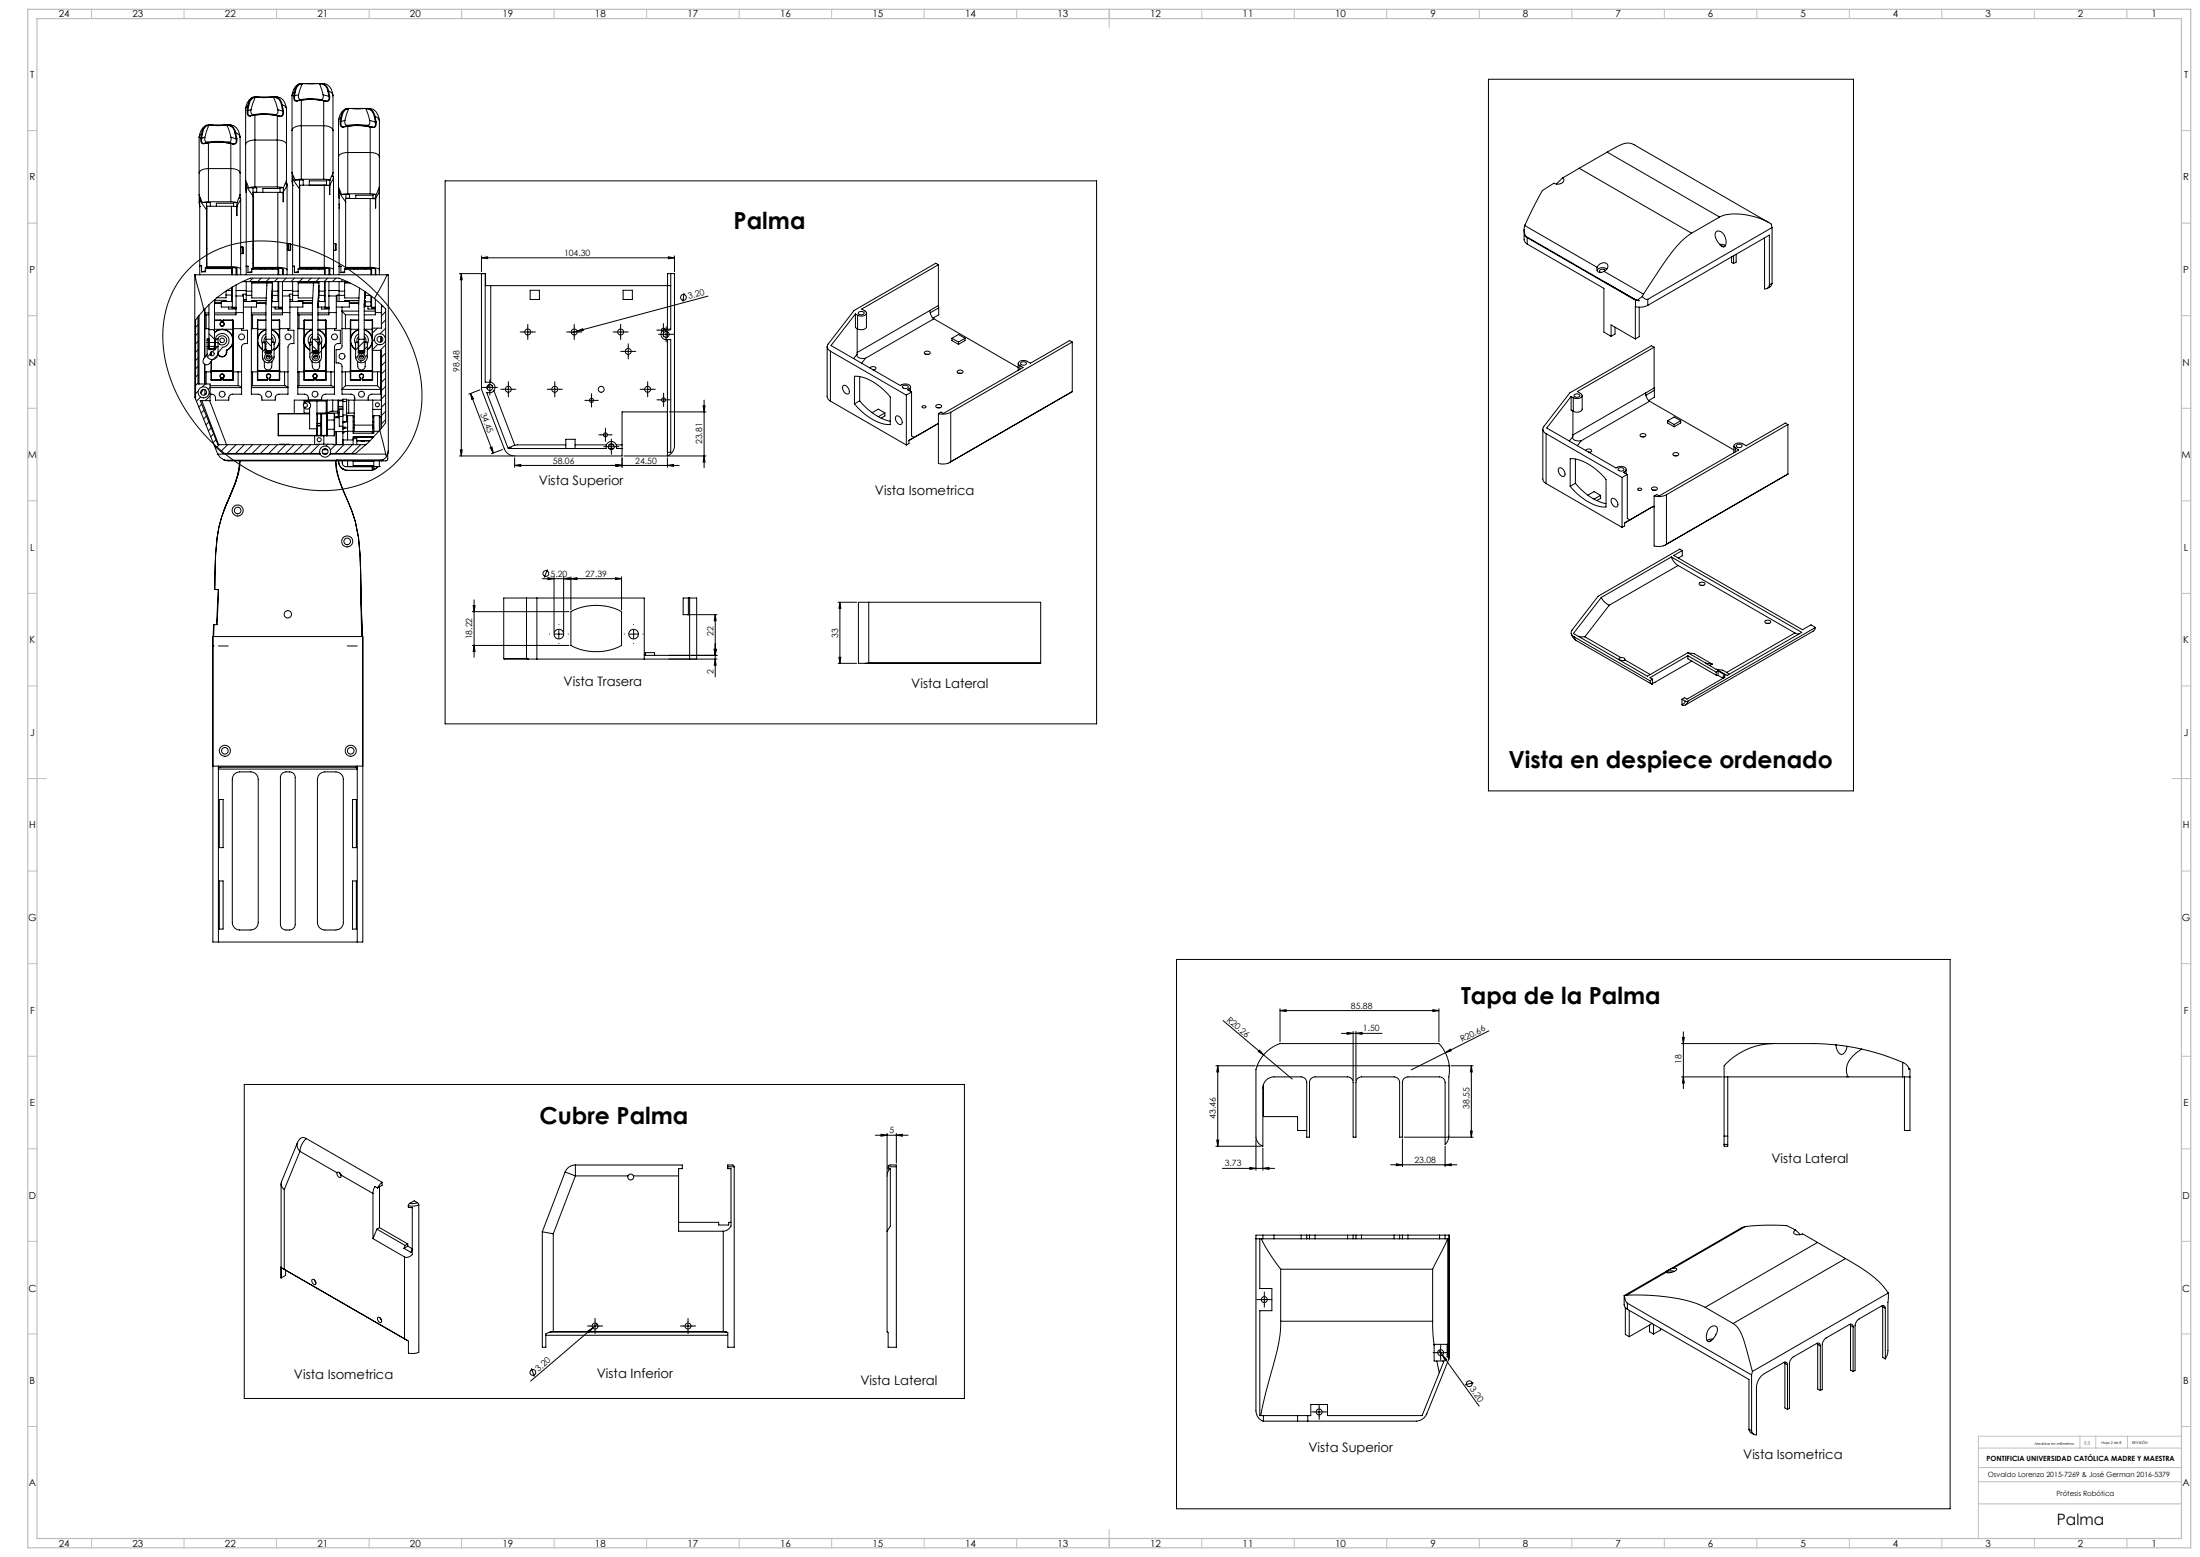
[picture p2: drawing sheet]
<svg xmlns="http://www.w3.org/2000/svg" width="1189mm" height="841mm" viewBox="0 0 1189 841" stroke-linecap="round" stroke-linejoin="round" font-family="sans-serif">
<g fill="none" stroke="#000" stroke-width=".54">
<path d="M133 59v38M134 60v2l1 1M134 60h.1M134 57v3M134 57l-1 2M134 57h.1M134 60v2h1M136 59v2l1 1M136 59l-2 1M137 53a7 7 0 0 0-4 6M137 53a6 6 0 0 0-3 4M138 52h.1"/>
<path d="M138 53l-2 6M138 53h-2l-1 2-1 2M138 52v1M138 52h10M148 52h.1M148 52v1M148 52l2 1M148 53l2 6M148 53h2M150 53l1 1 1 3M150 53l1 1 2 3M150 52v1"/>
<path d="M150 52a7 7 0 0 1 5 7M150 53h.1M150 52l-13 1M150 59v2l-2 1M150 59l3 1M152 57l1 3M153 57v3M153 57l1 1 1 1M153 57h-1M153 60v3h-2M153 60h.1M155 59v38"/>
<path d="M158 52v41M159 52v2l1 1M159 52h.1M159 50v2M159 50l-1 2M159 50h1M159 52v2h2M160 50l-1 2M161 54l-1 1M161 51l1 2 1 1M161 51l-2 1M162 45a7 7 0 0 0-4 7"/>
<path d="M162 45a5 5 0 0 0-3 5M163 54h.1M163 54h5h7M163 54h-2M163 54l-3 1M163 54h4h8M163 54v43M163 45h-1M163 45h.1M163 54l5-1 5 1M163 45l-2 1-1 4M163 45l-2 6"/>
<path d="M163 45h10M164 45h8M173 45l2 6M173 45l2 1M173 45h.1M173 45h2M173 54l3 1M175 51l-1 2-1 1M175 51l3 1M175 46h1l1 3M175 45l1 1 2 3M175 45h.1"/>
<path d="M175 45a7 7 0 0 1 5 7M175 45v1M175 54v43M175 54l1 1M175 54h.1M176 55h.1M177 49l1 3M178 49v3M178 49l1 1 1 2M178 49h-1M178 52v2l-2 1M178 52a2 2 0 0 1-1 3h-1"/>
<path d="M178 52h.1M180 52v41M187 59a7 7 0 0 0-4 6M187 59a6 6 0 0 0-3 4M188 59h.1M188 59h-1l-2 2v3M188 59l-2 6M188 59h10M188 59h-1M189 59h9M198 59l2 6M198 59h2"/>
<path d="M198 59h.1M200 59l1 1 1 3M200 59l1 1 2 3M200 59h.1M200 59a7 7 0 0 1 5 6M804 43h198v384h-198zM108 74v31M109 75v2l1 1M109 75h.1M109 72v3M109 72l-1 2M109 72h.1"/>
<path d="M109 75v2h1M110 77v1M111 74v2l1 1M111 74l-2 1M112 68a7 7 0 0 0-4 6M112 68a6 6 0 0 0-3 4M112 77h11M112 77h-2M113 77h.1M113 77a30 30 0 0 1 12 0M113 77h-3M113 77l-3 1"/>
<path d="M113 77h4l8 1M113 77v32M113 67v1M113 68l-2 6M113 68h-2l-1 2-1 2M113 68h.1M113 67l5 1 5-1M123 67l-11 1M123 68l2 6M123 68h2M123 67v1M123 67l2 1"/>
<path d="M123 67h2M123 77l3 1M125 68l1 1 1 3M125 67v1M125 67a7 7 0 0 1 5 7M125 68h.1M125 78v31M125 78h1M125 77v1M125 77l1 1M125 74v2l-2 1M125 74l3 1"/>
<path d="M126 78h.1M127 72l1 3M127 72l2 1 1 1M127 72h.1M128 75v2l-1 1h-1M128 75a2 2 0 0 1-2 3M128 75h.1M130 74v31M133 78a4 4 0 0 1 5-2h12a4 4 0 0 1 5 2M135 62v1M137 62l6-1 5 1M137 62h-2"/>
<path d="M138 62h.1M138 62h5h7M138 62h-3M138 62l-3 1M138 62h8l4 1M138 62v39M148 62l3 1M150 63v38M150 63h1M150 62v1M150 62l1 1M151 63h.1"/>
<path d="M153 60l-1 2-1 1M158 70a4 4 0 0 1 5-2h12a4 4 0 0 1 5 2M183 65v36M184 66v2l2 1M184 66h.1M184 63v3M184 63l-1 2M184 63l1 1M184 66v2h2M185 64l-1 2M186 68v1M186 65l1 2 1 1"/>
<path d="M186 65l-2 1M188 68h.1M188 68a30 30 0 0 1 12 0M188 68h-2M188 68l-2 1M188 68h4l8 1M188 68v37M188 68h10M198 68l3 1M200 65v2l-2 1M200 65l3 1M200 69v36"/>
<path d="M200 69h1M200 68v1M200 68l1 1M201 69h.1M202 63l1 3M203 63v3M203 63l1 1 1 1M203 63h-1M203 66l-1 2-1 1M203 66a2 2 0 0 1-1 3h-1M203 66h.1M205 65v36"/>
<path d="M108 93a5 5 0 0 1 5-2h12a5 5 0 0 1 5 2M133 97l1 4M133 97v7M133 100l4 6M133 100v48M133 99v1M154 99h1v1M155 97l-2 4M155 97v2M155 100l-2 3M155 100v48M158 93l1 4"/>
<path d="M158 93v7M158 96l4 6M158 96v52M159 95h-1v1M159 97h5v3M162 97v5M163 97h-4M163 97h12M175 97h3M176 98h-9v2M178 97v3M178 100v5"/>
<path d="M178 97h-2v3h-14M179 95h1v1M180 93l-2 4M180 93v2M180 96l-2 4M180 96v52M183 85a5 5 0 0 1 5-3h12a4 4 0 0 1 5 3M241 98h352v293h-352zM845 96a3 3 0 0 1-2 4 3 3 0 0 1-3-1l-6 4-10 19M845 96l-4 3M853 91l-8 5M853 91l61 35"/>
<path d="M869 82a21 21 0 0 1 13-5l74 43M869 82l60 35M869 82l-16 9M108 105l1 4M108 105v7M108 108l4 5M108 112h.1M108 108v40M108 107v1M109 109h5v2M112 109v4M112 113v32"/>
<path d="M112 112h.1M112 113h.1M113 109h-4M113 109h12M125 109h3M125 111h-13v34h15h1v3M125 111l3 1M125 111v33M126 110h-9v1M127 112h1M128 112h.1M128 109v2"/>
<path d="M128 111v5M128 109h-2v2M129 107h1v1M130 105l-2 4M130 105v2M130 108l-2 3M130 108v40M133 104h.1M134 101h5v3M137 101v5M137 106v39M137 105h.1"/>
<path d="M137 104h2M138 101h-4M138 101h12M150 101h3M150 104h3M150 104h-13v41h15h1v3M150 104v40M151 102h-9v2M151 104h2M153 104h.1M153 101v2M153 103v6v-5"/>
<path d="M153 101h-2v3M158 100h.1M162 102v43M162 101h.1M162 100v45h16v3M177 100h1M178 105h.1M178 100h-3v44M183 101l2 4M183 101v6M183 103l4 6M183 110v2"/>
<path d="M183 103v7M183 112v36M184 103h-1M185 105h4v2M187 105v2M187 107h2M188 105h-3M188 105h12M200 107l3 1M200 105h3M200 107h-13v37h13M200 107v37"/>
<path d="M202 107h1M202 105h-10v2M203 112h.1M203 105v2M203 107v5M203 105h-1v2M204 103h1M205 103l-2 4M205 103h.1M205 101l-2 4M205 101v2M205 103v45"/>
<path d="M929 117a32 32 0 0 1 28 4l1 2M929 117l-15 9M112 134h.1M112 136h.1M130 137h.1M130 133h.1M130 133v4M130 137h1M130 133h1M131 133v4M137 132h.1M137 134h.1"/>
<path d="M155 132h1M155 134h1M156 132v3M156 135h1M156 132h1M157 132v3M162 132h.1M162 134h.1M180 135h.1M180 132h.1M180 132v3M180 135h1"/>
<path d="M180 132h1M181 132v3M260 139h4v1zM260 138v9M260 139h105M361 139h4l-4 1zM365 138v9M824 124v6l1 2M824 122v2v4M824 122l39 22M824 127l1 1M824 127h.1"/>
<path d="M824 127v1M824 128l60 34M825 128l59 34M825 132l42 24v23l4 3M825 128v4M914 126a65 65 0 0 0-18 21l-8 12M928 125a4 4 0 0 1 5 5v2a1.7 1.7 0 0 1-2 1 1.7 1.7 0 0 1-2-1 6 6 0 0 1-1-7zM929 132l3 1M930 133h1M936 139v3h1M937 138v4M938 137v5h-1"/>
<path d="M953 129l1 27a2.3 2.3 0 0 0 2-2M958 123l-67 39M958 123v30M102 146a58 58 0 0 1 56-14 92 92 0 0 1 70 73 51 51 0 0 1-52 60 92 92 0 0 1-87-75 53 53 0 0 1 13-44zM105 148l5 19M105 148v67l1 1M105 148h104M108 143h1v4M108 144h1M111 146l-2 1M111 145h14v3M112 145h-1v2h-2"/>
<path d="M112 142h.1M112 144h13M116 145h.1M116 145h2M118 145h.1M122 159h3M122 145h.1M122 157v4h-5M125 144a6 6 0 0 1 5 1M125 155v8M125 160h1M126 145v3"/>
<path d="M126 155v12h2M126 157h-3M128 145v3M128 154v16h-12M128 157h5M128 160h4v18h-6M131 152h57M133 159h-2v1M133 152v5M133 157h3M133 144h1M133 160h3"/>
<path d="M133 157v6M134 144v3M136 152v5M136 147h-2M136 153h11v8M136 145h14v3M136 157v4h8M137 150l-2 2M137 145h-1v2h-2M137 142h.1M137 144h13M141 145h.1"/>
<path d="M141 150l-2 2M142 145h-1M142 145h1M144 153v36M146 150l-2 2M147 158h.1M147 158v-1v9M147 154v37h-4v-6h-1v8a3 3 0 0 0 3 3 3 3 0 0 0 3-3M147 152v5h3M147 145h.1M147 160h3M150 144l4 1 1 1"/>
<path d="M150 150l-2 2M150 152v5M150 157v6M150 157h1M150 160h1M151 145v3M151 152v15h2M153 157h5M153 152v18h-6M153 160h4v18h-6M153 145v3M155 150l-2 2"/>
<path d="M158 159h-2v1M158 152v5M158 157h3M158 144h1v3M158 157v6M158 144h1M158 160h3M159 150l-2 2M161 152v5M161 147h-2M161 157v4h8M161 145h14v3"/>
<path d="M161 153h11M162 145h-1v2h-2M162 142h.1M162 144h13M164 150l-2 2M166 145h.1M167 145h-1M168 145h.1M168 150l-2 2M169 153v38h3v-6h2v8a3 3 0 0 1-3 3 3 3 0 0 1-4-3v-8h2M172 158h.1M172 157v9"/>
<path d="M172 152v5M172 154v35M172 145h.1M172 157v4M172 157h3M172 160h3M173 150l-2 2M175 144l4 1 1 1M175 152v5M175 157v6M175 157h1M175 160h1"/>
<path d="M176 145v3M176 152v15h2M177 150l-2 2M178 160h4v18h-6M178 145v3M178 152v18h-6M178 157h5M182 150l-2 2M183 152v5M183 157h3M183 144h1M183 160h3"/>
<path d="M183 159h-1v4M183 157v6M184 147h2v-2h16h1v3M184 144v3M185 151l-1 1M186 152v5M186 147h-2M186 145h14v3M186 153h3M186 157v4h8M187 144v1M191 145h.1"/>
<path d="M192 145h-1M193 145h.1M194 156v33M197 159v-2v9M197 158v3M197 160h3M197 145h.1M200 144a6 6 0 0 1 5 2M200 160v3M201 145v3M203 145v3M209 148l-7 13"/>
<path d="M209 148h1v95M248 148h14M249 148v98M249 148l1 3h-1zM260 148v62l13 32a6 6 0 0 0 5 4h58v-24h25M262 148v58h3a2.8 2.8 0 0 1 3 3 2.8 2.8 0 0 1-3 3h-2l12 30h53a2.9 2.9 0 0 1 2-4 2.9 2.9 0 0 1 3 4h3M262 154h.1M262 148v6M262 154h3M265 154h98M265 154v53M287 157h5v5h-5z"/>
<path d="M337 157h5v5h-5zM363 148v30h-3a2.8 2.8 0 0 0-3 3 2.8 2.8 0 0 0 3 2h3v61h-2M363 148h2v93a6 6 0 0 1-4 5v-63M363 148h-2v30M370 158l-1 5M383 160l-71 19M507 143l-1-1-44 26-14 18a2.4 2.4 0 0 0 1 4M507 143l-41 24 1 1a1.6 1.6 0 0 1 1 2 1.6 1.6 0 0 1-2 1l-3-1M507 143v22M863 144a3 3 0 0 1 3-2 3 3 0 0 1 3 1v2l-2 2M863 144a2.2 2.2 0 0 0 1 3 2.2 2.2 0 0 0 3 0M867 147l21 12"/>
<path d="M867 152h.1M868 146l-2-1a1 1 0 0 0-1 1 1 1 0 0 0 0 1M868 145h-3l-2 1M888 159v1M956 154v-27l-65 38M958 153l-1 1-2 2M958 153l-2 1M107 180l-1 1M107 175l-1 2M107 171v36h7v9h-5M108 170v37M110 167l-4 6v43"/>
<path d="M111 167v26M111 170h.1M111 178h.1M111 169v1M111 167v2M111 170v23M111 169h2M111 170h2M111 178h2M111 170v8M113 165v24h3v-2M113 178h3"/>
<path d="M115 178l1 1M116 179a6 6 0 0 1 9 1 6 6 0 0 1-2 9M116 178h10M116 173h4M116 180a6 6 0 0 1 9 1 6 6 0 0 1-3 8M116 165v-3v23M116 169h12M116 164h4M116 163h4M116 162h6v1M120 174a1 1 0 0 0-1 1 1 1 0 0 0 1 1 1.1 1.1 0 0 0 1-2M120 174a1.2 1.2 0 0 0-1 2 1.2 1.2 0 0 0 2 0 1.2 1.2 0 0 0 0-2"/>
<path d="M120 174h1M120 173v1M121 173h.1M121 174h.1M121 173v1M121 173h5M121 162v1M124 166v1h4M126 163h-6v3h6M126 166h.1M126 166h2M126 173v9"/>
<path d="M126 173h.1M128 169h4M131 178h3v8h-3v1v26h-6a2.4 2.4 0 0 0-1 3h-8a2.4 2.4 0 0 0-2-3M132 163h7v3h-7M132 162h1M132 162v1M136 170h.1M136 178h.1M136 169v1M136 166v3M136 170v38M136 169h8"/>
<path d="M136 170h8M136 178h3M136 170v8M137 162v1M139 163h5M139 164h5M139 173h.1M139 173v9M139 173h5M144 178a6 6 0 0 0-5 5 6 6 0 0 0 3 6M144 178h-5M144 162h-8v1"/>
<path d="M147 178a6 6 0 0 1 4 5 6 6 0 0 1-3 6M147 178h4M147 166h4M147 173h4M147 169h6M147 163h4M147 162v1M149 166v1h4M151 166h.1M151 166h2M151 173v9M151 173h.1"/>
<path d="M153 169h4M156 178h3v8a2.4 2.4 0 0 0-3 1v26h-6a2.4 2.4 0 0 0-1 3h-7a2.4 2.4 0 0 0-2-3h-4v-4M157 163h7v3h-7M157 162h1M161 170h1M161 178h1M161 169v1M161 166v3M161 170v38M161 169h8M162 170h7M162 178h2"/>
<path d="M162 170v8M162 162v1M164 163h5M164 164h5M164 173h.1M164 173v9M164 173h5M169 178a6 6 0 0 0-5 5 6 6 0 0 0 3 6M169 178h-5M169 162h-8v1M172 178a6 6 0 0 1 4 5 6 6 0 0 1-2 6M172 178h4"/>
<path d="M172 178a6 6 0 0 1 4 5 6 6 0 0 1-2 5M172 166h4M172 173h4M172 169h6M172 163h4M172 162v1M174 166v1h4M176 166h.1M176 166h2M176 173v9M176 173h.1M178 169h4"/>
<path d="M181 178h3v8h-2l-1 1v26h-6a2.4 2.4 0 0 0-1 3M182 163h7v3h-7M185 178h2M185 166v21a2.4 2.4 0 0 1-3 2v7a2.4 2.4 0 0 1 3 2v15h5a2.4 2.4 0 0 1 2 3M187 170v8M187 170h7M187 178h2M187 162v1M189 163h5M189 164h5M189 173h1M189 173v9"/>
<path d="M190 173l-1 9M190 173h.1M190 173h-1M190 173h4M194 178a6 6 0 0 0-5 5 6 6 0 0 0 3 6l2-1M194 178h-5M194 168h-9l2 2M194 178a6 6 0 0 0-4 5 6 6 0 0 0 2 6M194 162h-8v1M197 178a6 6 0 0 1 4 5 6 6 0 0 1-2 6M197 164v25M197 178h4"/>
<path d="M197 173h4M197 168h6M197 178a6 6 0 0 1 4 5M197 162v1M197 163v2h3v-2M197 163h3M199 165v2h4M201 166h.1M201 166h2M201 160v7h2M201 178h.1M201 173h.1"/>
<path d="M201 173v27M201 173v4M202 161a67 67 0 0 0-19-11h-48a69 69 0 0 0-25 17M202 161l6 6v61l-3 4M203 162v8h-6M203 169h3M204 177l-3 3M206 165v12h-5M207 165l-1 1M208 177l-3 3M208 168l-2 3M208 173l-2 2"/>
<path d="M283 179h5M285 177v5M308 179h5M310 177v5M312 179l3-1v1zM312 179l-3 1M333 179h5M335 177v5M356 178h5M359 176v5M360 178a1.1 1.1 0 0 0-2-1 1.1 1.1 0 0 0 0 2M360 178v5"/>
<path d="M361 179v3M462 170l-13 17 38 21 2-1a1.8 1.8 0 0 1 2 1 1.8 1.8 0 0 1 1 2h-1M462 170h1M462 170v7l1 1M463 177v13M463 170v8M464 169l1-1a1.2 1.2 0 0 1 2 1 1.2 1.2 0 0 1 0 1 1.2 1.2 0 0 1-2 0 .9 .9 0 0 1-1 0 .9 .9 0 0 1 0-1zM468 169v7a3 3 0 0 1-5 2M503 168v1M503 169l2 3M505 172l-37 22M505 172l45 27"/>
<path d="M507 165v1M507 165l-44 25M507 166l-4 3M507 166v4l-3 2M873 177v3l-2 2M884 162h2h-1M884 162v4M884 166v17M884 162h.1M884 162h1M886 166v16l-2 1M888 160l1 2h2"/>
<path d="M888 160l-3 2M891 165l-4 1h-3M891 162v3M107 193l-1 2M107 198l-1 1M107 184l-1 2M107 189l-1 1M111 197v10M112 187v6a3 3 0 0 0 3 1 3 3 0 0 0 3-3M112 185v2M112 191l-2 3a2 2 0 0 0 0 3 2 2 0 0 0 3-1l2-2M112 185h4"/>
<path d="M112 187h4M113 183l-1 1M113 187l-1 1M113 185h.1M113 180l3 3M113 183h-1v2M114 191l-2 2M114 188v1M114 190v2M114 195v5M115 187l1 1M116 185v2"/>
<path d="M116 185a4 4 0 0 1 3-5 4 4 0 0 1 5 3 4 4 0 0 1-4 5l-2 3M116 187v1h-3M116 189l-1 1M116 185h2M116 187h2M116 185v-2h2v2M117 183l-1 1M118 183a2.5 2.5 0 0 1 3-1 2.5 2.5 0 0 1 1 4 2.5 2.5 0 0 1-4-1M118 187l-2 1M118 192l-3 2M118 185v2M118 187v4"/>
<path d="M122 189h1M122 190h1M122 190a2.3 2.3 0 0 1-2 3 2.3 2.3 0 0 1-2-2M122 189v1M123 190a2.5 2.5 0 0 1-2 3 2.5 2.5 0 0 1-3-2M123 189v1M126 182v3M126 185v15M139 182v3M139 185v15M143 195v3a2 2 0 0 0 2 2 2 2 0 0 0 2-2v-3M143 193l-1 1"/>
<path d="M143 189l-1 1M143 185l1 1M144 189h.1M144 184l3 3M144 189v1M144 190h3M144 182l-1 1v2M144 180l-1 1a4 4 0 0 0-1 5v-1M144 189h3M144 183h3M144 190h.1M144 193h2"/>
<path d="M144 192h2M146 191h-1M147 182v1v2M147 180v1a4 4 0 0 1 1 5M147 185h1v8M147 185h.1M148 188l-1 2h-3M148 193l-3 3M151 182v3M151 185v15M164 182v3M164 185v15"/>
<path d="M169 185l-2 2M169 187l2 2M169 182l-1 1v2M169 180a4 4 0 0 0-2 6M169 189h3M169 183h3M169 190h3M169 194l-1 1M170 183l2 2M172 192l-2 1M172 189v1M172 190h-3"/>
<path d="M172 182l1 2v1M172 180v1a4 4 0 0 1 2 4M172 190h-3l-2 1M172 190h.1M172 185v1M173 195v3a2 2 0 0 1-2 2 2 2 0 0 1-2-2v-3M173 194l-1 2M174 185l-2 1M174 189l-2 2M176 182v3M176 185v15M189 182v3"/>
<path d="M189 185l1 15M189 185v15M192 185h2v6h3v-6h2v8a3 3 0 0 1-4 3 3 3 0 0 1-3-3zM193 195v3a2 2 0 0 0 2 2 2 2 0 0 0 2-2v-3M193 192l-1 1M194 186h.1M194 189v1M194 190h3M194 182l-1 1v2M194 180l-1 1a4 4 0 0 0-1 5M194 189h3M194 183h3"/>
<path d="M194 190h.1M194 193h2M194 192h2M195 191h.1M195 195l-1 1M197 189v1M197 182l1 1v2M197 180l1 1a4 4 0 0 1 1 5M197 190h.1M197 184l-3 3M197 189h-1M197 186h.1"/>
<path d="M199 187l-2 2M199 192l-2 1M201 182h.1M201 185h.1M201 185l-1 2-1 2M201 189h5v42M201 189v11M202 183l-1 1M204 186l-3 3M206 189v24h-5a2.4 2.4 0 0 0-2 3M206 182v3M206 189v27"/>
<path d="M208 182h.1M208 186l-3 3M208 191l-2 2M208 195l-2 3M208 200l-2 2M337 190h5M340 187v5M358 181h5M447 187v27l2 3M449 190v27M449 190l41 23M463 191a3 3 0 0 0 4 3h1"/>
<path d="M463 191l-2 3M463 190v1M468 194l-2 2M470 199l2-1a1.1 1.1 0 0 1 1 1 1.1 1.1 0 0 1-1 1M472 200h1M500 190h1a1.1 1.1 0 0 1 2 0 1.4 1.4 0 0 1-2 2 1.1 1.1 0 0 1-1-1 1.1 1.1 0 0 1 0-1zM500 191h2M514 183v1l4 2M514 183l4 2M514 183l4-2 4 2M518 185v1M522 183v1l-4 2"/>
<path d="M522 183l-4 2M550 196v4M551 197l2 1-43 25h-1h-2M551 197v3M552 196l1-1a1.2 1.2 0 0 1 2 1 1.2 1.2 0 0 1-1 1 1.2 1.2 0 0 1-1 0h-1zM580 185l-2-1-21 12-4-1a1.7 1.7 0 0 0-2 0 1.7 1.7 0 0 0 0 2M580 185l-66 38M580 185v26M871 182v-6l13 7M894 188l-1-1-45 25-14 18a2.5 2.5 0 0 0 2 4M894 188l-42 24 2 1a1.7 1.7 0 0 1 1 2 1.7 1.7 0 0 1-3 0h-2M894 188v22"/>
<path d="M106 216l10 25M107 207l-1 1M107 202l-1 2M107 211l-1 2M108 214l-2 3M109 216h-1l10 24h80M109 218l-2 2M109 216l9 24M110 210l-1 2M111 201h.1M111 210v3M111 207l-2 2"/>
<path d="M111 201h3M111 201v6M113 216l9 24M114 209l-1 1M114 214l-3 2M114 208h15M114 200h.1M114 201h.1M114 200v1M114 205h.1M114 201v4M114 200h12"/>
<path d="M114 201h12M114 205h5M119 204a1.2 1.2 0 0 1 0-2 1.2 1.2 0 0 1 2 0 1.2 1.2 0 0 1 0 2M119 205h.1M119 205h1M119 204h1M119 204v1M119 204h.1M119 204a1 1 0 0 1 0-2 1 1 0 0 1 2 0 1 1 0 0 1 0 2M120 205h-1M120 205h1M120 204v1"/>
<path d="M121 204h.1M121 205h.1M121 204v1M121 205h5M126 200h.1M126 200v1M126 201h.1M126 205h.1M126 201v4M126 201h3M129 208l2 1h-17M129 201h2"/>
<path d="M129 201v7M136 201h.1M136 208v1M136 208h.1M136 208h18M136 201h3M136 201v7M139 200h.1M139 201h.1M139 200v1M139 205h.1M139 201v4"/>
<path d="M139 200h12M139 201h12M139 205h5M144 204a1.2 1.2 0 0 1 0-2 1.2 1.2 0 0 1 2 0 1.2 1.2 0 0 1 0 2M144 205h.1M144 205h1M144 204h1M144 204v1M145 204a1.1 1.1 0 0 1-1-2 1 1 0 0 1 2 0 1 1 0 0 1 0 2M145 204h-1M145 204h.1M145 205h-1"/>
<path d="M145 205h1M145 204v1M146 205h.1M146 204h.1M146 204v1M146 205h5M151 200h.1M151 201h.1M151 200v1M151 205h.1M151 201v4M151 201h3"/>
<path d="M154 208l2 1h-20M154 201h2M154 201v7M161 201h1M161 208v1M161 209v4h4a2.4 2.4 0 0 1 2 3M162 208h-1M162 208h17M162 201h2M162 201v7M164 200h.1M164 201h.1"/>
<path d="M164 200v1M164 205h.1M164 201v4M164 200h12M164 201h12M164 205h6M167 218l1 1-1 1M167 218l-1-1-2 1v-1h12v6M167 217v1M170 205h.1M170 204a1.2 1.2 0 0 1-1-2 1.2 1.2 0 0 1 2 0 1.2 1.2 0 0 1 0 2M170 204h.1"/>
<path d="M170 204v1M170 204a1.1 1.1 0 0 1-1-2 1 1 0 0 1 2 0 1 1 0 0 1 0 2M170 205h1M171 204h.1M171 205h.1M171 204v1M171 205h5M171 217v18M176 200h.1M176 201h.1M176 200v1M176 205h.1"/>
<path d="M176 201v4M176 201h3M177 216v7l3-1M177 216h3M177 216h-18v7M179 208l2 1h-20M179 201h2M179 201v7M180 216h5M180 216v6M183 216v10M185 201h2"/>
<path d="M185 217h-2v3h2M185 217v-1h2v1M185 217v4M185 217h2M187 208l-2 2h21l-2-2M187 208h17M187 201v7M187 201h2M187 216h1M187 217v7M188 216h3M188 216v7"/>
<path d="M189 200h1M189 201h1M189 200v1M189 205h1M189 201v4M190 200h.1M190 200v1M190 205h.1M190 200h11M190 201h11M190 205h5M190 201v4"/>
<path d="M191 216h15M191 216v14M195 204a1.2 1.2 0 0 1-1-2 1.2 1.2 0 0 1 2 0 1.2 1.2 0 0 1 0 2M195 205h.1M195 204h.1M195 204v1M195 204a1 1 0 0 1 0-2 1 1 0 0 1 1 0 1 1 0 0 1 0 2M195 205h1M196 205h.1M196 204h.1M196 204v1M196 205h5"/>
<path d="M201 200h.1M201 200v1M201 201h.1M201 205h.1M201 201v4M201 201h3M201 216v14M204 201h2M204 201v7M208 209l-2 2M208 204l-2 2M208 213l-2 2"/>
<path d="M208 218l-2 2M254 213l2 2-1 1zM254 213l13 32M259 211l-6 2M262 209h5M265 208l-2 2M265 207v5M266 208v1M267 211l11 29M272 210h5M275 208v5M297 210h5"/>
<path d="M300 208v5M317 216h5M320 214v5M348 210h5M350 208v5M356 216h5M359 213v5M380 219h1v3zM381 216v37M449 217l41 23M456 208a2.8 2.8 0 0 1 3 2 2.8 2.8 0 0 1-1 3h-1l-1-2-1-1zM462 203a27 27 0 0 1 19 11v15a27 27 0 0 1-19-11z"/>
<path d="M465 216a31 31 0 0 0 16 12M465 216l-3 2M465 203v13M488 208h1a1.2 1.2 0 0 1 2 0 1.2 1.2 0 0 1-1 2 1.2 1.2 0 0 1-1 0 .9 .9 0 0 1-1-1 .9 .9 0 0 1 0-1zM490 213v27M491 210v1l2 1M491 210v1M492 209v2M493 212l-3 1M493 212v23l1 1-3 2M498 219h2v1h-1zM506 219l1-1a1.2 1.2 0 0 1 2 1 1.2 1.2 0 0 1-1 1 1.2 1.2 0 0 1-1 0h-1z"/>
<path d="M517 200h2a1.2 1.2 0 0 1 1 0 1.2 1.2 0 0 1 0 2 1.2 1.2 0 0 1-2 0l-1-1zM518 202h2M580 211l-1 1M580 211l-67 39M849 214l-13 17 37 22 4-1a1.6 1.6 0 0 1 2 1 1.6 1.6 0 0 1-1 2M849 214l1 1M849 214v7l1 1M850 215v7M851 213h1a1.2 1.2 0 0 1 2 0 1.2 1.2 0 0 1-1 2 1.2 1.2 0 0 1-1 0l-1-1zM855 214v7l-2 2-3-1M889 212l1 1M890 213l2 4"/>
<path d="M892 217l-37 21M892 217l45 26M894 210v1M894 210l-44 25M894 211l-4 2M894 211v4l-3 1M110 222l-1 1M112 225l-2 1M113 228l-2 1M114 231l-1 2M115 234l-1 2M117 238l-2 1"/>
<path d="M150 224h1M150 235h1M150 224v11M151 223v1M151 223l-1 1M151 235h.1M151 235h20M151 223h16M151 224v11M151 224h16M167 220l-1 1-2-1v3h3M167 220v12h4"/>
<path d="M170 235v5M171 235h.1M171 232v3M171 235h1M171 223h12M172 230h.1M172 235h.1M172 223v1M172 229h.1M172 229v1M172 235h1M172 223h1"/>
<path d="M172 224v5M172 230v5M172 230h1M172 224h1M172 229h1M173 240l-5 5M173 230h.1M173 230h1M173 235h1M173 235h.1M173 223v1M173 223l1 1"/>
<path d="M173 224h1M173 229h.1M173 229h1M173 223h1M173 229v1M173 224v5M173 230v5M174 235h-1M174 229h-1M174 229v1M174 224h.1M174 235h.1"/>
<path d="M174 224v5M174 230v5M174 223v1M174 235h7M174 223h7M174 224v11M174 235h3M174 224h3M175 235v5M176 223h.1M177 224h.1M177 235h.1"/>
<path d="M177 224v11M177 227h4M177 232h4M177 240l-1 1M180 222h3v1M181 223v4M181 227v5M181 227h.1M181 232v3M181 232h.1M181 226h2M181 233h4"/>
<path d="M182 233v7M183 223h.1M183 220h2M183 225h-1v1M183 225h2M183 225v5h2M185 233v7v-2h6M185 231h1M185 221h-2v4M185 221v4M185 230v3M185 228h2"/>
<path d="M185 225v5M185 224h2M187 228h-2M187 233l-2 1M187 233h4M187 233h.1M187 224v4M187 223h1M187 225h1M188 231l-3 1M188 228h-1M188 223h3"/>
<path d="M191 237h2v3M191 237v3M191 228h.1M191 231h.1M191 225h.1M191 230v3h10M191 230h10M193 238h7M195 238h2zM201 233v1M201 234h.1M201 236v1"/>
<path d="M201 231h1M201 228h1M201 230v3M201 221h5M201 225h1M202 236h-11v1M202 233v1h-11v-9h-3v13M202 233h3M205 232v-7h-3v8M205 225h1M205 232l3 13M205 232l-6 7-7 6h-13"/>
<path d="M206 221v10M208 227l-2 2M208 222l-2 2M325 235h5M327 232v5M330 239v5M362 222h20M471 223l4-2 3 2M478 223v2l-2 1M478 223l-3 2M484 225a2.8 2.8 0 0 1 3 1 2.8 2.8 0 0 1 0 3h-2l-1-1v-2zM491 238v2h-1"/>
<path d="M507 220h1M507 229h.1M507 229l-16 9M514 223v26l-3 2-4-1v-27M514 223l-3 1-4-1M834 232v27l2 2M836 234v27M836 234l41 24M850 236a3 3 0 0 0 4 2h1M850 236l-2 2M850 235v1M850 222v13"/>
<path d="M855 238l-3 3M887 235l1-1a1.2 1.2 0 0 1 1 1 1.2 1.2 0 0 1 0 1 1.2 1.2 0 0 1-1 0h-1zM887 236h2M901 227v1l4 3M901 227l4 2M901 227l4-2 3 2M905 229v2M908 227v1l-3 3M908 227l-3 2M966 229h-1l-21 12-4-2a1.8 1.8 0 0 0-2 1 1.8 1.8 0 0 0 0 2M966 229l-65 38M966 229v27"/>
<path d="M116 241l2 4M116 241l5 4h52M118 245l1 2 2 2h86l2-2M118 245h55M119 240l-2 2M123 240l-4 4M128 240l-5 5M130 249a47 47 0 0 1-6 20 81 81 0 0 0-8 39v10v-4a138 138 0 0 1 4-35l2-5a68 68 0 0 0 8-25zM130 249a68 68 0 0 1-8 25l-1 2M132 240l-5 5M137 240l-5 5M141 240l-5 5"/>
<path d="M146 240l-5 5M150 240l-5 5M151 240h5M154 240l-4 5M159 240l-5 5M163 240l-4 5M168 240l-5 5M173 244l-1 1M173 245h.1M173 245a3 3 0 0 1 3-4 3 3 0 0 1 3 4M173 245l2 2h2l1-2M174 245h3"/>
<path d="M174 243h3M178 245h30M179 245h-1M181 249a57 57 0 0 0 8 23 78 78 0 0 1 6 36l1 36-1-27a125 125 0 0 0-5-42l-3-6a52 52 0 0 1-5-20M181 240l-2 3M182 249h.1M185 249a2.3 2.3 0 0 0 2 3h18M185 253l-2-2v-2a5 5 0 0 0 5 5M185 253h.1M185 253l3 1M186 240l-5 5M188 249v3"/>
<path d="M188 252h.1M188 254h13M188 254h.1M190 240l-4 5M191 249v2h11v-2M195 240l-5 5M201 252h.1M201 249h.1M201 252v2h-13M201 254h.1M202 254h-1M202 254h.1"/>
<path d="M202 252v2M204 252l-3 2v-2M204 252l-2 2M204 252h.1M205 249v3M205 252h.1M206 249h.1M207 248l-1 1M208 245l1 2M210 245v3l-1 1h-86l-2-1M210 243l-1 4M210 243l-1 2"/>
<path d="M248 246h29M249 243h1l-1 3zM265 242l1-1 1 4zM272 243l-6 2M278 251h3v1zM278 247v5M306 240h-26l-5 2M306 242v-5h5v5M311 240h17M328 241h5M329 240h3M329 242h3"/>
<path d="M333 251h3l-3 1zM333 240h3M336 247v5M337 246h45M361 251h3v1zM361 247v5M367 251h-89M381 246v4h-1zM843 253a2.8 2.8 0 0 1 2 1 2.8 2.8 0 0 1 0 3l-2-1-1-2zM849 248a27 27 0 0 1 19 11v15a27 27 0 0 1-19-11zM851 248v13M857 243h1a1.1 1.1 0 0 1 2 0 1.1 1.1 0 0 1-1 1"/>
<path d="M858 244h1M875 253h1a1.2 1.2 0 0 1 1 0 1.2 1.2 0 0 1 0 2 1.2 1.2 0 0 1-1-1h-1zM877 258v27M878 255h-1l2 1M878 255h.1M879 254v2M879 256l-2 2M879 256v24l2 1-3 1M904 245l2-1a1.2 1.2 0 0 1 1 1 1.2 1.2 0 0 1 0 1 1.2 1.2 0 0 1-2 0 .9 .9 0 0 1-1 0 .9 .9 0 0 1 0-1zM905 246h1M937 241v4M938 242l2 1-43 25-2-1-1 1"/>
<path d="M938 242v2M938 240h2a1.2 1.2 0 0 1 1 0 1.2 1.2 0 0 1 0 2 1.2 1.2 0 0 1-2 0l-1-1zM966 256l-66 38M966 256l-65 38M836 261l41 24M851 261a31 31 0 0 0 17 11M851 261l-2 2M858 267l4-1 3 2M865 268v1l-2 1M865 268l-3 2M871 269a2.8 2.8 0 0 1 3 2 2.8 2.8 0 0 1 0 3h-2l-1-2v-1zM885 264h1h1l-1 1z"/>
<path d="M893 264l1-1a1.1 1.1 0 0 1 2 1 1.1 1.1 0 0 1-2 1 1 1 0 0 1-1 0 1 1 0 0 1 0-1zM893 265h2M893 274h.1M893 274h1M893 274l-15 8M894 268v27h4l3-1M901 267l-4 1h-3M901 267v27M878 282v2l-1 1M909 297h-1l-44 25-14 18a2.4 2.4 0 0 0 1 4M909 297l-4 3 69 40 5-2 2 1M909 297v3l-2 1"/>
<path d="M116 318h2M118 318l-1 19M118 318l-1 19h-1M195 305l1 39M296 308l-2 4M296 312l3 1h-3zM299 312v30M305 313l3-1v1zM305 312v30M309 313l3-1v1zM309 312v17M333 312l3 1h-3z"/>
<path d="M336 312v17M336 313h-43M903 301l2 3 2 1M903 301l71 41-41 23-5-3M903 301l-38 22M907 305l-37 22M907 305l63 37M918 315l2-1a1.1 1.1 0 0 1 1 1 1.1 1.1 0 0 1-1 1 1 1 0 0 1-1 0 1 1 0 0 1-1-1zM919 316h2M255 330h53M256 327h1l-1 3zM256 324v31"/>
<path d="M285 323h5M285 323h-13v33M285 323v33M290 323h58v33M290 323v33M309 330a29 29 0 0 1 27 0v19a30 30 0 0 1-27 0zM369 323h3v9h-3zM371 332h17M372 323h1M373 323h4l-1 33h-3zM387 332v3h-1zM387 332v34"/>
<path d="M453 325h10M454 325v4h-1zM454 325v33M470 325h-6v33h4M470 325h92v33M470 325v33M865 323l2 2 3 2M865 323l-15 19 40 23 22-12M870 327l-13 17M954 335h1a1.1 1.1 0 0 1 2 1 1.1 1.1 0 0 1-2 1 1 1 0 0 1-1 0 1 1 0 0 1 0-2zM955 337h1M981 339l-1 2-69 40"/>
<path d="M981 339l-69 40M115 349h.1M115 344l1-7-1 7M118 349h.1M119 349h4M188 349h4M193 349h.1M255 349h53M256 349l1 3h-1zM272 356h14M272 356h13M285 356h1"/>
<path d="M286 356h4M290 356h98M300 342h5M302 340v5M340 342h5M342 340v5M349 354v-1h5v1M386 351h1v3zM387 356v3h-1zM388 354h-40M453 358h10M453 355h1v3z"/>
<path d="M470 358h-2M470 358h92M562 358h-94M849 342l1 2 2 2M851 344l1 2M851 344l41 24M852 346l41 24M853 344h4M857 344l19 11M876 355a1.2 1.2 0 0 1 2 1M876 355a.8 .8 0 0 0-1 1 .8 .8 0 0 0 1 1l2-1M878 356l14 8"/>
<path d="M912 354l16 9M912 354l-20 12 1 1M912 353l10 5M912 353h4l9 6M912 354v2l16 9M914 357l-21 12M922 358l6 4M922 358l3 1M925 359l-1 1M970 342h2M970 342l-37 21M893 367v3l-1-2"/>
<path d="M893 367l-1 1M909 378l2 1M909 378v2M911 379h1M911 379l-1 1h-1M912 379l-1 2M928 363v2M928 365h1M928 362h.1M928 362h3l2 1M929 362l3 3h-1M929 362l-1 1"/>
<path d="M929 362v3M929 365l2 1M931 365l1 1-20 12-2-1-1 1M931 365v1M933 363l1 1M909 380v1h2M115 414h81M118 414v95M118 415l1-1h73l1 1M118 415h75M127 418a12 12 0 0 1 10-1 4 4 0 0 1 3 4v77a4 4 0 0 1-4 4h-6a4 4 0 0 1-4-4v-77zM153 418a4 4 0 0 1 7 2v79a4 4 0 0 1-4 3 4 4 0 0 1-4-3v-79z"/>
<path d="M173 418a13 13 0 0 1 10-1 4 4 0 0 1 3 4v77a4 4 0 0 1-4 4h-6a4 4 0 0 1-4-4v-77zM193 415h.1M193 414v95M119 432h2v26h-2zM191 432h2v26h-2zM119 476h2v26h-2zM191 476h2v26h-2zM118 509h-3v-165h81v165h-3M118 509h75M636 518h418v297h-418zM661 551l37 32M692 546l3-1v1z"/>
<path d="M692 545v18M692 546h86M725 558h22M728 558h3l-3 1zM731 557v27M733 558h3v1zM733 557v27M774 545l4 1h-4zM778 545v18M805 557l-42 21M910 557v31M657 576h21"/>
<path d="M658 576l1 3h-1zM658 576v43M679 576a20 20 0 0 1 13-12h86a21 21 0 0 1 5 12M679 576v2v37a6 6 0 0 0 4 4v-31a6 6 0 0 1 6-6h14a3 3 0 0 1 3 3v29h2v-29a3 3 0 0 1 3-3h17a3 3 0 0 1 3 3v29h2v-29a3 3 0 0 1 3-3h17a3 3 0 0 1 3 3v29h2v-29a3 3 0 0 1 3-3h17a3 3 0 0 1 3 3v33l1-2 1-2v-38M679 576h104M681 567l2 3-3-2zM781 569l3-2v1zM784 576h12M795 576l1 3h-1zM795 576v38M909 564h49M909 560h1v4z"/>
<path d="M992 564h-12h-21a37 37 0 0 0-27 12v6M992 564a4 4 0 0 0 4 5l2-2v-2M992 564l6 1M998 565l8 2M1006 567h-1a11 11 0 0 0-6 15M1006 567l11 3 11 4M1028 574l2 1 2 2M1028 574v8M1032 577v34h-3v-29M1032 577h.1M132 586h389v169h-389zM683 586v17h18v8h5"/>
<path d="M909 582h22M910 582v3h-1zM932 582h96M932 582v32M934 582v32M1028 582h4M161 617l-9 21a3 3 0 0 0 2 5M161 617a4 4 0 0 0 1 5M166 615a3 3 0 0 0-5 2M166 615l-3 3-1 4M166 615l41 24M473 613h18"/>
<path d="M476 613h3l-3 1zM479 612v22M484 613h4v1zM484 612v16M657 619h25M658 616h1l-1 3zM679 616v16M758 615v15M759 614h37M781 619v11M795 611h1l-1 3zM932 614v4"/>
<path d="M932 618v1h2v-1M932 614h2M932 618h2M934 614v4M152 639v51l2-1v-3M162 622l-8 21M162 622l20 11M182 633v2a1 1 0 0 0 1 1 1 1 0 0 0 1-1M182 633h1l1 2M184 633v2M184 635l18 10M207 639l-3 3"/>
<path d="M207 639v1l-3 2M305 633l6 2M305 633l-12 32M311 629h58v2h-2v4M311 629v6M311 629a6 6 0 0 0-6 4M311 635l-12 31M311 635h28M339 635a1.6 1.6 0 0 0 2 2 1.6 1.6 0 0 0 1-2M339 635l2-1 1 1M342 635h25M367 635v30h24"/>
<path d="M393 630v1h2v31a5 5 0 0 1-4 3M393 630h4M393 630v-1a2.7 2.7 0 0 1 4 1M397 630v98h-4v-8M480 630a4 4 0 0 1 4-1v1M480 630h4M480 630v1h1v31l-2 3M484 630v98h-4v-8l-1-1v-84l2-4M661 631h28M675 631h4l-4 1zM683 631h3v1zM683 620v12"/>
<path d="M752 629h35M755 629h3l-3 1zM781 629h3v1zM154 643v43l-1-1M202 645v24M204 642l-1-1-1 4M205 641v22M221 651v1h2v26a4 4 0 0 1-4 1M221 650v1M226 650h-5M226 650v1M226 650l-2-1-3 1"/>
<path d="M226 651h-2h-3M226 651v79l-2 1h-3v-7h-1M202 669l17 10M204 664l-2 5M204 664l15 9M205 663l-1 1M205 663l15 9M218 674l4 3 1-2M219 679v44l1 1M219 673l-1 1M220 673l-2 1M220 673l3 1"/>
<path d="M220 672l-1 1M220 672v1M223 675h.1M293 665v63h2v-8h2M293 665l6 1M299 666v53M367 660h21v2h6v-2h1M391 665v54M679 669h4M681 669v27h6v12h-6v57h27v-6h9v6h52l11-30h-5v-9h7v7h1M682 669l3 7 7 10M683 667h-4v95a6 6 0 0 0 4 6h82a7 7 0 0 0 6-4l12-30"/>
<path d="M683 667h6M683 669h6M683 667v2M689 667h14M689 669h14M689 667v2M703 667h3M703 669h3M703 667v2M706 667v2M706 667h2M706 669h2"/>
<path d="M708 667h3M708 669h3M708 667v2M711 667h17M711 669h17M711 667v2M728 667h3M728 669h3M728 667v2M731 667v2M731 667h2M731 669h2"/>
<path d="M733 667h3M733 669h3M733 667v2M736 667h17M736 669h17M736 667v2M753 667h3M753 669h3M753 667v2M756 667v2M756 667h2M756 669h2"/>
<path d="M758 667h3M758 669h3M758 667v2M761 667h17M761 669h17M761 667v2M778 667h3M778 669h3M778 667v2M781 667h2M781 669h2M781 667v2"/>
<path d="M783 667v67M943 662h11h12l4 2M943 662l-2 1-63 37M943 662l-39 23M970 664l-1 2 1 1h2l2-1 8 5M970 664l3 3M982 671l-60 35M982 671l15 9M997 680a62 62 0 0 1 24 18M997 680l-60 35M152 684l1 1M153 685l67 39"/>
<path d="M169 691l1 1a1.1 1.1 0 0 1 0 2 1.1 1.1 0 0 1-1-1zM170 691l1 2M683 699v5M692 686v28M692 686h82M774 686l8-17v64M774 686v28M878 700v5l2 2M878 700h.1M878 700l1 3 1 1M879 700a97 97 0 0 1 43 6M879 700h-1"/>
<path d="M900 687l-21 13M903 687h-1M904 685h2a5 5 0 0 1-6 2M904 685l-3 2h-1M905 687l-3-1-1 1M1021 698l-1 32-1 4M1021 698l-74 43M204 712h1l1 1a1.1 1.1 0 0 1 0 1 1.1 1.1 0 0 1-2-1zM205 712l1 1M297 720h96M299 719l-2 1M299 719h92"/>
<path d="M318 719l2-2-2 3zM319 716h5M322 714v5M323 715l-36 31M369 716h5M372 714v5M391 719l2 1M681 702h5M692 714a107 107 0 0 1-7 33l-4 18M692 714h82M774 714l1 13M878 706v15l3 1"/>
<path d="M880 704l67 39M880 707l65 38v27M880 704v3M881 708v14M892 716v3l2 2M893 715l-12 7M894 715v6M898 718l-4 3M922 706l15 9M924 717a2.4 2.4 0 0 1 4 0 2.4 2.4 0 0 1 0 3 5 5 0 0 1-5 5 6 6 0 0 1 1-8zM937 715a19 19 0 0 1 7 13l3 13M1000 715v1"/>
<path d="M1000 716l2 1M1000 716v24l2 1M1002 717a1.3 1.3 0 0 0-1-2 1.3 1.3 0 0 0-2 0l-12 8-2 2v25l-1 1M1002 717v24M1017 705l1 1M1018 706l1 1M1018 706v27l1 1M1019 707a1.3 1.3 0 0 0-1-2 1.3 1.3 0 0 0-1 0l-12 7-2 3v25l-1 1M1019 707v27M287 739l2 5M295 721h98M776 731h5"/>
<path d="M777 735l1 7M778 729l2 3M779 728v5M780 732l2 2-1 1zM780 732l19 28M925 724l-1 1M926 723l-3 1M965 736h.1M965 736l1 1M965 736v24l1 1M966 737a1.3 1.3 0 0 0-1-1 1.3 1.3 0 0 0-1 0l-11 6-3 4-1 3v26a2.3 2.3 0 0 1-2-2M966 737v24"/>
<path d="M982 725v1M982 726l2 1M982 726v24l2 1M984 727a1.3 1.3 0 0 0-1-1 1.3 1.3 0 0 0-1 0l-13 7-2 2v26h-1M984 727v24M796 747l-4 1M947 743v30M947 741v2M683 765v3M701 765v3M707 765v3M710 763h5"/>
<path d="M713 760v5M945 772l1 2 2 1M945 772l2 1"/>
<circle cx="285" cy="179" r="1.6"/>
<circle cx="310" cy="179" r="1.6"/>
<circle cx="335" cy="179" r="1.6"/>
<circle cx="369" cy="161" r="1.6"/>
<circle cx="115" cy="191" r="1.1"/>
<circle cx="120" cy="184" r="1.2"/>
<circle cx="131" cy="182" r="1.6"/>
<circle cx="145" cy="193" r="2"/>
<circle cx="145" cy="193" r="1.1"/>
<circle cx="156" cy="182" r="1.6"/>
<circle cx="171" cy="193" r="1.1"/>
<circle cx="171" cy="193" r="2"/>
<circle cx="181" cy="182" r="1.6"/>
<circle cx="185" cy="192" r="1.6"/>
<circle cx="195" cy="193" r="2"/>
<circle cx="195" cy="193" r="1.1"/>
<circle cx="205" cy="183" r="3"/>
<circle cx="205" cy="183" r="1.6"/>
<circle cx="340" cy="190" r="1.6"/>
<circle cx="360" cy="181" r="1.6"/>
<circle cx="110" cy="212" r="1.6"/>
<circle cx="110" cy="212" r="3"/>
<circle cx="120" cy="213" r="1.6"/>
<circle cx="145" cy="213" r="1.6"/>
<circle cx="165" cy="219" r="1.1"/>
<circle cx="170" cy="213" r="1.6"/>
<circle cx="195" cy="213" r="1.6"/>
<circle cx="204" cy="219" r="1.1"/>
<circle cx="265" cy="209" r="1.6"/>
<circle cx="275" cy="210" r="1.6"/>
<circle cx="300" cy="210" r="1.6"/>
<circle cx="320" cy="216" r="1.1"/>
<circle cx="325" cy="210" r="1.6"/>
<circle cx="350" cy="210" r="1.6"/>
<circle cx="359" cy="216" r="1.1"/>
<circle cx="173" cy="238" r="1.1"/>
<circle cx="327" cy="235" r="1.1"/>
<circle cx="176" cy="244" r="1.6"/>
<circle cx="330" cy="241" r="1.6"/>
<circle cx="128" cy="276" r="1.8"/>
<circle cx="128" cy="276" r="3"/>
<circle cx="188" cy="292" r="1.8"/>
<circle cx="188" cy="292" r="3"/>
<circle cx="295" cy="310" r="1.6"/>
<circle cx="156" cy="332" r="2"/>
<circle cx="302" cy="343" r="2.6"/>
<circle cx="342" cy="343" r="2.6"/>
<circle cx="122" cy="406" r="1.8"/>
<circle cx="122" cy="406" r="3"/>
<circle cx="190" cy="406" r="1.8"/>
<circle cx="190" cy="406" r="3"/>
<circle cx="322" cy="716" r="1.6"/>
<circle cx="372" cy="716" r="1.6"/>
<circle cx="683" cy="702" r="1.6"/>
<circle cx="779" cy="731" r="1.6"/>
<circle cx="288" cy="741" r="1.6"/>
<circle cx="794" cy="747" r="1.6"/>
<circle cx="713" cy="763" r="1.6"/>
</g>
<g fill="none" stroke="#000" stroke-width=".54" stroke-dasharray="15.2 1.3 1.3 1.3">
<path d="M283 179h-2M285 177v-2M288 179h1M308 179h-2M310 177v-2M313 179h1M333 179h-2M335 177v-2M338 179h2M356 178h-1M359 176v-1M360 178v-2"/>
<path d="M361 178h1M285 182v1M310 182v1M335 182v1M337 190h-2M340 187v-1M340 192v2M342 190h2M358 181h-2M359 181v1M360 183v2M363 181h1"/>
<path d="M262 209h-1M265 207v-2M265 212v1M267 209h2M272 210h-1M275 208v-2M275 213v1M277 210h2M297 210h-1M300 208v-2M300 213v1M302 210h2"/>
<path d="M317 216h-1M320 214v-1M320 219v1M322 216h1M348 210h-2M350 208v-2M350 213v1M353 210h1M356 216h-1M359 213v-1M359 218v2M361 216h1"/>
<path d="M325 235h-1M327 232v-1M327 237v1M330 235h1M330 239v-2M328 241h-2M330 244v1M333 241h2M302 337h.1M342 337h.1M297 342h.1M302 347v1"/>
<path d="M307 342h.1M337 342h.1M342 347v1M347 342h1M683 699v-1M319 716h-1M322 714v-2M322 719v1M324 716h2M369 716h-1M372 714v-2M372 719v1"/>
<path d="M374 716h2M681 702h-2M683 704v2M686 702h1M776 731h-1M779 728v-1M779 733v2M781 731h2M710 763h-1M713 760v-1M713 765v2M715 763h2"/>
</g>
<g fill="none" stroke="#c0c0c0" stroke-width=".54">
<path d="M49 5v5M99 5v5M149 5v5M199 5v5M249 5v5M299 5v5M349 5v5M399 5v5M449 5v5M499 5v5M549 5v5M599 5v10"/>
<path d="M649 5v5M699 5v5M749 5v5M799 5v5M849 5v5M899 5v5M949 5v5M999 5v5M1049 5v5M1099 5v5M1149 5v5M15 71h5"/>
<path d="M1179 71h5M15 121h5M1179 121h5M15 171h5M1179 171h5M15 221h5M1179 221h5M15 271h5M1179 271h5M15 321h5M1179 321h5M15 371h5"/>
<path d="M1179 371h5M15 421h10M1174 421h10M15 471h5M1179 471h5M15 521h5M1179 521h5M15 571h5M1179 571h5M15 621h5M1179 621h5M15 671h5"/>
<path d="M1179 671h5M15 721h5M1179 721h5M15 771h5M1124 776v6M1133 776v6M1150 776v6M1179 776h-110v55M1179 771h5M1069 793h110M1069 782h110M1069 800h110"/>
<path d="M1069 812h110M49 831v5M99 831v5M149 831v5M199 831v5M249 831v5M299 831v5M349 831v5M399 831v5M449 831v5M499 831v5M549 831v5"/>
<path d="M599 826v10M649 831v5M699 831v5M749 831v5M799 831v5M849 831v5M899 831v5M949 831v5M999 831v5M1049 831v5M1099 831v5M1149 831v5"/>
</g>
<path d="M15 5h1169v831h-1169zM20 10h1159v821h-1159z" fill="none" stroke="#c0c0c0" stroke-width=".7"/>
<g fill="#000">
<path d="M312 179l3-1v1zM681 567l2 3-3-2zM781 569l3-2v1zM318 719l2-2-2 3zM780 732l2 2-1 1z"/>
<path d="M361 139h4l-4 1zM260 139h4v1zM361 251h3v1zM333 251h3l-3 1zM333 312l3 1h-3zM309 313l3-1v1zM683 631h3v1zM675 631h4l-4 1zM781 629h3v1zM755 629h3l-3 1z"/>
<path d="M254 213l2 2-1 1zM265 242l1-1 1 4z"/>
<path d="M380 219h1v3zM381 246v4h-1zM454 325v4h-1zM453 355h1v3zM386 351h1v3zM387 356v3h-1zM387 332v3h-1zM386 351h1v3zM909 560h1v4zM910 582v3h-1z"/>
<path d="M249 243h1l-1 3zM249 148l1 3h-1z"/>
<path d="M333 251h3l-3 1zM278 251h3v1z"/>
<path d="M296 312l3 1h-3zM305 313l3-1v1zM692 546l3-1v1zM774 545l4 1h-4z"/>
<path d="M256 349l1 3h-1zM256 327h1l-1 3z"/>
<path d="M728 558h3l-3 1zM733 558h3v1z"/>
<path d="M476 613h3l-3 1zM484 613h4v1z"/>
<path d="M658 616h1l-1 3zM658 576l1 3h-1zM795 611h1l-1 3zM795 576l1 3h-1z"/>
</g>
<g font-size="12.7">
<text x="396" y="123">Palma</text>
<text x="815" y="415">Vista en despiece ordenado</text>
<text x="790" y="542">Tapa de la Palma</text>
<text x="292" y="607">Cubre Palma</text>
</g>
<text font-size="8.5" x="1112" y="824">Palma</text>
<g font-size="7.1">
<text x="291" y="262">Vista Superior</text>
<text x="473" y="267">Vista Isometrica</text>
<text x="305" y="370">Vista Trasera</text>
<text x="493" y="371">Vista Lateral</text>
<text x="957" y="628">Vista Lateral</text>
<text x="159" y="745">Vista Isometrica</text>
<text x="323" y="744">Vista Inferior</text>
<text x="465" y="748">Vista Lateral</text>
<text x="707" y="784">Vista Superior</text>
<text x="942" y="788">Vista Isometrica</text>
</g>
<g font-size="5.3">
<text x="32" y="9">24</text>
<text x="72" y="9">23</text>
<text x="122" y="9">22</text>
<text x="172" y="9">21</text>
<text x="222" y="9">20</text>
<text x="272" y="9">19</text>
<text x="322" y="9">18</text>
<text x="372" y="9">17</text>
<text x="422" y="9">16</text>
<text x="472" y="9">15</text>
<text x="522" y="9">14</text>
<text x="572" y="9">13</text>
<text x="622" y="9">12</text>
<text x="672" y="9">11</text>
<text x="722" y="9">10</text>
<text x="773" y="9">9</text>
<text x="823" y="9">8</text>
<text x="873" y="9">7</text>
<text x="923" y="9">6</text>
<text x="973" y="9">5</text>
<text x="1023" y="9">4</text>
<text x="1073" y="9">3</text>
<text x="1123" y="9">2</text>
<text x="1163" y="9">1</text>
<text x="16" y="42">T</text>
<text x="1180" y="42">T</text>
<text x="16" y="97">R</text>
<text x="1180" y="97">R</text>
<text x="16" y="148">P</text>
<text x="1180" y="148">P</text>
<text x="16" y="197">N</text>
<text x="1180" y="197">N</text>
<text x="15" y="247">M</text>
<text x="1179" y="247">M</text>
<text x="16" y="298">L</text>
<text x="1180" y="298">L</text>
<text x="16" y="347">K</text>
<text x="1180" y="347">K</text>
<text x="16" y="397">J</text>
<text x="1180" y="397">J</text>
<text x="16" y="447">H</text>
<text x="1180" y="447">H</text>
<text x="15" y="497">G</text>
<text x="1179" y="497">G</text>
<text x="16" y="548">F</text>
<text x="1180" y="548">F</text>
<text x="16" y="597">E</text>
<text x="1180" y="597">E</text>
<text x="16" y="647">D</text>
<text x="1180" y="647">D</text>
<text x="15" y="698">C</text>
<text x="1179" y="698">C</text>
<text x="16" y="747">B</text>
<text x="1180" y="747">B</text>
<text x="16" y="803">A</text>
<text x="1180" y="803">A</text>
<text x="32" y="835">24</text>
<text x="72" y="835">23</text>
<text x="122" y="835">22</text>
<text x="172" y="835">21</text>
<text x="222" y="835">20</text>
<text x="272" y="835">19</text>
<text x="322" y="835">18</text>
<text x="372" y="835">17</text>
<text x="422" y="835">16</text>
<text x="472" y="835">15</text>
<text x="522" y="835">14</text>
<text x="572" y="835">13</text>
<text x="622" y="835">12</text>
<text x="672" y="835">11</text>
<text x="722" y="835">10</text>
<text x="773" y="835">9</text>
<text x="823" y="835">8</text>
<text x="873" y="835">7</text>
<text x="923" y="835">6</text>
<text x="973" y="835">5</text>
<text x="1023" y="835">4</text>
<text x="1073" y="835">3</text>
<text x="1123" y="835">2</text>
<text x="1163" y="835">1</text>
</g>
<g font-size="4.7">
<text x="305" y="138">104.30</text>
<text x="372" y="162" transform="rotate(-15 372 162)">3.20</text>
<text x="248" y="201" transform="rotate(-90 248 201)">98.48</text>
<text x="260" y="224" transform="rotate(69 260 224)">34.45</text>
<text x="380" y="240" transform="rotate(-90 380 240)">23.81</text>
<text x="299" y="250">58.06</text>
<text x="343" y="250">24.50</text>
<text x="298" y="311">5.20</text>
<text x="316" y="312">27.39</text>
<text x="255" y="345" transform="rotate(-90 255 345)">18.22</text>
<text x="386" y="344" transform="rotate(-90 386 344)">22</text>
<text x="453" y="344" transform="rotate(-90 453 344)">33</text>
<text x="386" y="364" transform="rotate(-90 386 364)">2</text>
<text x="730" y="545">85.88</text>
<text x="663" y="551" transform="rotate(40 663 551)">R20.26</text>
<text x="737" y="557">1.50</text>
<text x="790" y="563" transform="rotate(-27 790 563)">R20.66</text>
<text x="909" y="575" transform="rotate(-90 909 575)">18</text>
<text x="794" y="599" transform="rotate(-90 794 599)">38.55</text>
<text x="657" y="604" transform="rotate(-90 657 604)">43.46</text>
<text x="481" y="612">5</text>
<text x="764" y="628">23.08</text>
<text x="662" y="630">3.73</text>
<text x="291" y="741" transform="rotate(-41 291 741)">3.20</text>
<text x="794" y="750" transform="rotate(54 794 750)">3.20</text>
</g>
<g font-size="3.9">
<text x="1074" y="789">PONTIFICIA UNIVERSIDAD CATÓLICA MADRE Y MAESTRA</text>
<text x="1074" y="798">Osvaldo Lorenzo 2015-7269 &amp; José German 2016-5379</text>
<text x="1111" y="808">Prótesis Robótica</text>
</g>
<text font-size="2.8" x="1126" y="780">1:1</text>
<g font-size="2">
<text x="1100" y="780">Medidas en milímetros</text>
<text x="1136" y="780">Hoja 2 de 8</text>
<text x="1152" y="780">REVISIÓN</text>
</g>
</svg>
